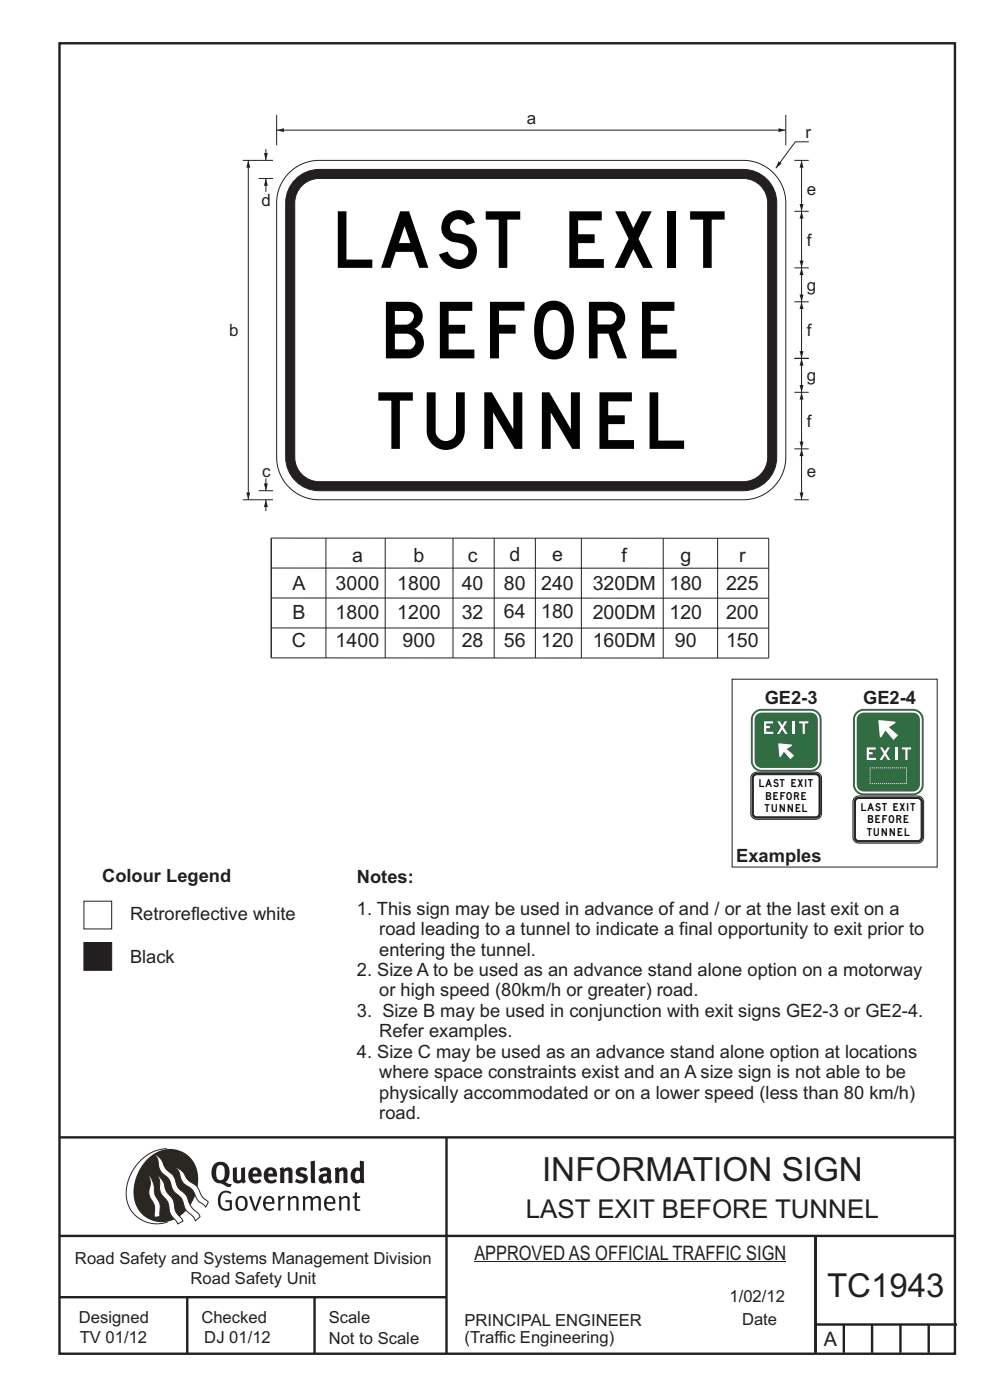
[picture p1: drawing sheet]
<svg xmlns="http://www.w3.org/2000/svg" width="210mm" height="297mm" viewBox="0 0 210 297" stroke-linecap="round" stroke-linejoin="round" font-family="sans-serif">
<path d="M155.3 144.1h43.5v39.8h-43.5z" fill="none" stroke="#231f20" stroke-width=".21"/>
<g fill="none" stroke="#231f20" stroke-width=".51">
<path d="M12.6 9.2h190v278h-190zM12.7 241.3h190M94.7 241.4v45.8M12.7 275.2h82M12.7 262.2h190.1M39.7 275.2v12M66.7 275.2v12M173 262.1v24.9M173 281h30M179 281v6M185 281v6M191 281v6"/>
<path d="M197 281v6"/>
</g>
<path d="M35.4 243.7a9.5 9.5 0 0 0-8.6 10.4 6.5 6.5 0 0 0 8.8 5.1" fill="none" stroke="#2a2723" stroke-width=".21"/>
<path d="M31.3 245.9a6.1 6.1 0 0 1 7.3-1.6 6.1 6.1 0 0 1 3.4 6.6 8.8 8.8 0 0 1-7.2 8.4 6.1 6.1 0 0 1-6.4-7.5 10.5 10.5 0 0 1 2.9-5.9z" fill-rule="evenodd" fill="#2a2723"/>
<g fill="#fff" stroke="#2a2723" stroke-width=".21">
<path d="M31.6 249.3l.3 .3 .6 1.2 .4 2.6 1 2 .1 2.7-1.2 .1-.1-2.4-.9-1.8-.2-.7 .3-2.4z" fill-rule="evenodd"/>
<path d="M37.2 247.7l.5 .1 .9 .6 1.3 1.9 1.9 1.5 1.1 2.1 1.3 1.2-.6 1-1.6-1.5-1.2-2.2-2-1.5-.5-.9-.4-1.5z" fill-rule="evenodd"/>
<path d="M32.8 244.9l.4 .1 .9 .8 1 2.1 1.7 1.5 1 2.5 1.6 1.6 1.2 2.5 1.6 1.6 .2 .5-.9 .9-.5-.9-1.6-1.5-1-2.4-1.7-1.7-.9-2.4-1.8-1.7-.3-.9-.3-1.6z" fill-rule="evenodd"/>
<path d="M33.4 249.4l.5 .3 .7 .9 .7 2.1 1.5 1.9 .5 2.5 1.5 1.8v.1l-1.1 .6-1.6-2.1-.6-2.5-1.4-1.9-.3-1v-1.6z" fill-rule="evenodd"/>
</g>
<g fill="#231f20">
<path d="M46.8 253.1l.5-.4 .7-.1 .6 .1 .5 .3-.2 .3-.9-.3-.8 .2-.3 .7-.1 1.1 .1 .6 .3 .5 .5 .3h.6l.4-.1v-1.3h-.8l-.1-.4h1.4v2l-.7 .2-.8 .1-.6-.3-.5-.4-.3-.8-.1-1 .2-.7z" fill-rule="evenodd"/>
<path d="M50.7 254.3l.7-.2 .5 .5 .1 1.2-.2 .4-.3 .2h-.5l-.4-.3-.2-1.1zM50.4 254l-.5 1.1 .3 1.2 .7 .5 1-.1 .4-.4 .2-.5v-.8l-.2-.7-.3-.4-.5-.2h-.6z" fill-rule="evenodd"/>
<path d="M52.8 253.8l.5-.1 .9 2.6 .8-2.5h.5l-1.1 3h-.5z" fill-rule="evenodd"/>
<path d="M56.6 254.2l.4-.1 .4 .1 .2 .3 .1 .5h-1.4zM56.2 254l-.4 1v.7l.3 .6 .4 .4 .5 .2 1.1-.3 .1-.1-.2-.3-.6 .3-.7-.2-.3-.2-.1-.6v-.1h1.9l-.2-1.2-.8-.5-.5 .1z" fill-rule="evenodd"/>
<path d="M58.9 253.8l.5-.1 .1 .5 .4-.4 .6-.1-.2 .5-.4 .1-.4 .3v2.2h-.5z" fill-rule="evenodd"/>
<path d="M61 253.8l.5-.1a.24 .24 0 0 0 .1 .4 .24 .24 0 0 0 .3-.2l.8-.2 .6 .5v2.6h-.4l-.1-2.3-.1-.3-.3-.1-.8 .5v2.2h-.5z" fill-rule="evenodd"/>
<path d="M64.2 253.8l.4-.1a.23 .23 0 0 0 .2 .4 .23 .23 0 0 0 .3-.2l.5-.2 .6 .2a.23 .23 0 0 0 .2 .2 .23 .23 0 0 0 .2-.1l.8-.3 .6 .4 .1 2.7h-.5v-2.3l-.1-.3-.3-.1-.8 .5v2.2h-.5v-2.3l-.1-.3-.3-.1-.8 .4v2.3h-.4z" fill-rule="evenodd"/>
<path d="M69.5 254.2l.5-.1 .4 .1 .3 .8h-1.4zM69.2 254l-.5 1 .1 .7 .2 .6 .4 .4 .4 .2 1.1-.3 .2-.1-.2-.3-.6 .3-.7-.2-.3-.4v-.5h1.9l-.2-1.2-.4-.3-.5-.2-.5 .1z" fill-rule="evenodd"/>
<path d="M71.8 253.8l.5-.1a.24 .24 0 0 0 .1 .4 .24 .24 0 0 0 .4-.2l.7-.2 .6 .5 .1 2.6h-.5v-2.3l-.1-.3-.3-.1-.9 .5v2.2h-.4z" fill-rule="evenodd"/>
<path d="M75.3 253l.5-.1-.1 .9h.8l-.2 .3h-.6v2.2l.2 .2h.5v.3l-.2 .1-.6-.1-.4-.3v-2.4h-.4v-.3h.4z" fill-rule="evenodd"/>
<path d="M46.2 247.4l.4-.2h.4l.6 .6v1.8l-.2 .5-.3 .2h-.8l-.3-.6-.1-1.5zM45.5 246.9l-.4 .7-.2 .8v1l.3 .9 .7 .6 1 .2 1.6 .7 .4-.1 .3-.5h-.6l-.8-.4 .7-1 .2-1.5a1.91 1.91 0 0 0-1.1-1.7 1.91 1.91 0 0 0-2.1 .3z" fill-rule="evenodd"/>
<path d="M49.4 247.8l.8-.2 .1 2.5 .1 .2 .3 .1 .5-.3v-2.3l.8-.2v2.6l.2 .5-.7 .3a.39 .39 0 0 0-.7 0h-.8l-.5-.4z" fill-rule="evenodd"/>
<path d="M53.8 248.4l.3-.1h.3l.2 .7h-1zM53.1 248l-.3 .5-.1 .8v.7l.4 .6 .5 .4 .6 .1 .7-.1 .6-.4-.4-.5-.4 .3h-.5l-.4-.2-.2-.3v-.3h1.9l-.1-1-.3-.6-1-.4-.5 .1z" fill-rule="evenodd"/>
<path d="M57.1 248.4l.2-.1h.4l.2 .7h-1zM56.4 248l-.3 .6-.2 .8 .2 .7 .3 .5 .5 .4 .6 .1 .6-.1 .6-.4-.3-.5-.6 .3h-.5l-.4-.6v-.2h1.9l-.1-1-.3-.6-.5-.3-.5-.1-.5 .1z" fill-rule="evenodd"/>
<path d="M59.3 247.8l.8-.2 .1 .4 1-.4 .7 .3 .1 .5v2.6h-.8v-2.3l-.3-.3-.6 .3v2.3h-.9z" fill-rule="evenodd"/>
<path d="M63 248l.9-.4 1.3 .3-.3 .6-.9-.2-.3 .2 .1 .3 1 .3 .4 .4v.8l-.4 .6-1.1 .2-1.1-.4 .3-.6 1 .3h.3l.2-.3-.1-.3-1-.3-.4-.3-.2-.6z" fill-rule="evenodd"/>
<path d="M68.6 249.7l.7-.2v.7l-.3 .3-.3-.1-.2-.3zM67.7 248.1l.3 .6 .8-.4 .5 .2a.35 .35 0 0 1 0 .5 .35 .35 0 0 1-.5 0l-1 .4-.2 .9 .2 .4 .3 .3h1.1a.49 .49 0 0 1 .8 .2l.5-.6-.3-.4v-1.7l-.2-.5-.4-.3-.6-.1z" fill-rule="evenodd"/>
<path d="M71 247.8l.8-.2 .1 .4 1-.4 .6 .3 .2 .5v2.6h-.8v-2.3l-.3-.3-.6 .3v2.3h-.9z" fill-rule="evenodd"/>
<path d="M75.6 248.5l.3-.1 .4 .2v1.5l-.3 .2-.4-.1-.2-.3v-.9zM76.3 246.2v1.3a.19 .19 0 0 1 0 .3 .19 .19 0 0 1-.3-.1l-.8 .1-.6 .5-.2 .9 .1 1 .3 .5 .6 .3h.6l.5-.2v.2h.8l-.1-4.6z" fill-rule="evenodd"/>
<path d="M65.9 246.4l.9-.2 .1 4.8h-.8l-.1-.3z" fill-rule="evenodd"/>
</g>
<path d="M100.6 267.7h66.2" fill="none" stroke="#231f20" stroke-width=".21"/>
<path d="M17.8 200h5.9v5.8h-5.9z" fill-rule="evenodd" fill="#231f20" stroke="#231f20" stroke-width=".21"/>
<path d="M17.8 191.2h5.9v5.9h-5.9z" fill-rule="evenodd" fill="#fff" stroke="#231f20" stroke-width=".21"/>
<path d="M170 95.2v10.8" fill="none" stroke="#231f20" stroke-width=".21"/>
<g fill="#231f20">
<path d="M169.6 104.5h.8l-.4 1.5z"/>
<path d="M170 95.2l.4 1.6h-.8z"/>
</g>
<path d="M168.5 44.8h3.1M168.5 56.8h3.1M168.5 64h3.1M168.5 76h3.1M168.5 83.2h3.1M168.5 95.2h3.1M170 83.2v12M168.5 106h3.1" fill="none" stroke="#231f20" stroke-width=".21"/>
<g fill="#231f20">
<path d="M169.6 93.7h.8l-.4 1.5z"/>
<path d="M170 83.2l.4 1.6h-.8z"/>
</g>
<path d="M170 64v12" fill="none" stroke="#231f20" stroke-width=".21"/>
<g fill="#231f20">
<path d="M169.6 74.5h.8l-.4 1.5z"/>
<path d="M170 64l.4 1.6h-.8z"/>
</g>
<path d="M170 44.8v12" fill="none" stroke="#231f20" stroke-width=".21"/>
<g fill="#231f20">
<path d="M169.6 55.3h.8l-.4 1.5z"/>
<path d="M170 44.8l.4 1.6h-.8z"/>
</g>
<path d="M58.7 24.4v6.4M58.7 27.6h108" fill="none" stroke="#231f20" stroke-width=".21"/>
<g fill="#231f20">
<path d="M58.7 27.6l1.5-.4v.8z"/>
<path d="M165.1 27.2l1.6 .4-1.6 .4z"/>
</g>
<path d="M171.6 30.1h-2.9l-4.1 5.6M168.5 76h3.1" fill="none" stroke="#231f20" stroke-width=".21"/>
<path d="M165.1 34.2l.7 .5-1.2 1z" fill="#231f20"/>
<path d="M170 76v7.2" fill="none" stroke="#231f20" stroke-width=".21"/>
<g fill="#231f20">
<path d="M170 76l.4 1.6h-.8z"/>
<path d="M169.6 81.7h.8l-.4 1.5z"/>
</g>
<path d="M170 56.8v7.2" fill="none" stroke="#231f20" stroke-width=".21"/>
<g fill="#231f20">
<path d="M170 56.8l.4 1.6h-.8z"/>
<path d="M169.6 62.5h.8l-.4 1.5z"/>
</g>
<path d="M166.7 24.4v6.4M168.5 34h3.1M170 34v10.8" fill="none" stroke="#231f20" stroke-width=".21"/>
<g fill="#231f20">
<path d="M169.6 43.3h.8l-.4 1.5z"/>
<path d="M170 34l.4 1.6h-.8z"/>
</g>
<path d="M61.3 36.7a9 9 0 0 1 6.4-2.7h90a9 9 0 0 1 9 9v54a9 9 0 0 1-9 9h-90a9 9 0 0 1-9-9v-54a9 9 0 0 1 2.6-6.3z" fill-rule="evenodd" fill="#fff" stroke="#231f20" stroke-width=".21"/>
<path d="M62.3 38.4a7.1 7.1 0 0 1 5.4-2.5h90a7.1 7.1 0 0 1 7.1 7.1v54a7.1 7.1 0 0 1-7.1 7.1h-90a7.1 7.1 0 0 1-7.1-7.1v-54a7 7 0 0 1 1.7-4.6z" fill-rule="evenodd" fill="#231f20" stroke="#231f20" stroke-width=".21"/>
<path d="M63.7 39.7a5.2 5.2 0 0 1 4-1.8h90a5.2 5.2 0 0 1 5.1 5.1v54a5.2 5.2 0 0 1-5.1 5.2h-90a5.2 5.2 0 0 1-5.2-5.2v-54a5.1 5.1 0 0 1 1.2-3.3z" fill-rule="evenodd" fill="#fff" stroke="#231f20" stroke-width=".21"/>
<path d="M56.4 101.5v2.6" fill="none" stroke="#231f20" stroke-width=".21"/>
<path d="M56 102.6h.8l-.4 1.5z" fill="#231f20"/>
<path d="M51.5 34h6.4M52.7 34v72M51.5 106h6.4M54.9 104.1h3" fill="none" stroke="#231f20" stroke-width=".21"/>
<g fill="#231f20">
<path d="M52.3 104.5h.8l-.4 1.5z"/>
<path d="M52.7 34l.4 1.6h-.8z"/>
</g>
<path d="M56.4 106v2.4" fill="none" stroke="#231f20" stroke-width=".21"/>
<path d="M56.4 106l.4 1.6h-.8z" fill="#231f20"/>
<path d="M54.9 37.9h3M56.4 37.9v2.8" fill="none" stroke="#231f20" stroke-width=".21"/>
<path d="M56.4 37.9l.4 1.5h-.8z" fill="#231f20"/>
<path d="M56.4 31.6v2.4" fill="none" stroke="#231f20" stroke-width=".21"/>
<path d="M56 32.5h.8l-.4 1.5z" fill="#231f20"/>
<path d="M159.5 164.3l.6-.4 .4-.1h12.5a1.25 1.25 0 0 1 1.3 1.3v7.5a1.25 1.25 0 0 1-1.3 1.2h-12.5a1.25 1.25 0 0 1-1.2-1.2v-7.5z" fill-rule="evenodd" fill="#fff" stroke="#231f20" stroke-width=".21"/>
<path d="M159.8 164.4l.7-.3h12.5a.99 .99 0 0 1 1 1v7.5a.99 .99 0 0 1-1 .9h-12.5a.99 .99 0 0 1-1-.9v-7.5z" fill-rule="evenodd" fill="#231f20" stroke="#231f20" stroke-width=".21"/>
<path d="M160 164.6l.5-.2h12.5a.72 .72 0 0 1 .7 .7v7.5a.72 .72 0 0 1-.7 .7h-12.5a.72 .72 0 0 1-.7-.7v-7.5z" fill-rule="evenodd" fill="#fff" stroke="#231f20" stroke-width=".21"/>
<path d="M159.9 151.1a2.27 2.27 0 0 1 1.7-.7h10.4a2.3 2.3 0 0 1 2.3 2.3v8.7a2.29 2.29 0 0 1-2.3 2.3h-10.4a2.3 2.3 0 0 1-2.3-2.3v-8.7a2.27 2.27 0 0 1 .6-1.6z" fill-rule="evenodd" fill="#316d43"/>
<path d="M160.2 151.3l.6-.4 .8-.1h10.5l.6 .1 .5 .4 .5 .6 .2 .8v8.8l-.2 .6-.3 .6-.6 .4-.8 .2h-10.5l-.6-.1-.6-.3-.4-.7-.2-.8v-8.8l.1-.7z" fill-rule="evenodd" fill="#fff"/>
<path d="M160.5 151.6l.5-.3 .6-.1h10.4l.9 .3 .4 .5 .2 .7v8.7l-.4 1-.5 .4-.6 .1h-10.4l-1-.3-.4-.5-.1-.7v-8.7l.1-.6z" fill-rule="evenodd" fill="#316d43"/>
<path d="M165.1 157.7l2.9 .3-.1 .2-1 .7 1.6 1.4-.8 .8-1.4-1.6-.7 1.1h-.2z" fill-rule="evenodd" fill="#fff"/>
<g fill="#fff">
<path d="M162.1 153h1.9v.5h-1.5v.5h.8v.5h-.8v.7h1.5v.5h-1.9z"/>
<path d="M164.9 153h.5l.5 .9 .5-.9h.6l-.8 1.3 .9 1.4h-.6l-.6-1-.6 1h-.5l.9-1.4z"/>
<path d="M168.1 153h.5v2.7h-.5z"/>
<path d="M169.5 153h2v.5h-.8v2.2h-.4v-2.2h-.8z"/>
</g>
<path d="M181.6 151.1a2.29 2.29 0 0 1 1.6-.7h10.4a2.3 2.3 0 0 1 2.3 2.3v13.7a2.3 2.3 0 0 1-2.3 2.3h-10.4a2.3 2.3 0 0 1-2.3-2.3v-13.7a2.29 2.29 0 0 1 .7-1.6z" fill-rule="evenodd" fill="#316d43"/>
<path d="M181.9 151.3l.6-.3 .6-.2h10.5l.9 .2 .6 .5 .4 1.1v13.8l-.2 .9-.5 .6-1.1 .4h-10.5l-.8-.2-.7-.5-.4-1.1v-13.8l.2-.7z" fill-rule="evenodd" fill="#fff"/>
<path d="M182.2 151.6l1-.4h10.4l.7 .1 .5 .5 .3 .9v13.7l-.1 .7-.5 .5-.9 .3h-10.4l-.6-.1-.6-.5-.3-.9v-13.7l.2-.6z" fill-rule="evenodd" fill="#316d43"/>
<g fill="#fff">
<path d="M183.9 158.6h1.9v.4h-1.5v.6h.8v.4h-.8v.8h1.5v.4h-1.9z"/>
<path d="M186.7 158.6h.5l.5 .8 .5-.8h.6l-.8 1.2 .9 1.4h-.6l-.6-.9-.6 .9h-.5l.8-1.4z"/>
<path d="M189.9 158.6h.4v2.6h-.4z"/>
<path d="M191.3 158.6h2v.4h-.8v2.2h-.5v-2.2h-.7z"/>
</g>
<path d="M186.4 152.8l3.5 .3v.3l-1.3 .9 1.9 1.7-1 1-1.7-2-.8 1.3h-.3z" fill-rule="evenodd" fill="#fff"/>
<g fill="none" stroke="#fff" stroke-width=".21">
<path d="M184.6 166.2h.1M184.6 163.2v.2M184.6 163.6v.2M184.6 164.1v.2M184.6 164.5v.2M184.6 164.9v.2M184.6 165.3v.2M184.6 165.7v.3M184.8 162.9l-.2 .1M184.9 166.2h.2M185 162.9h.2M185.4 166.2h.2"/>
<path d="M185.4 162.9h.2M185.8 166.2h.2M185.8 162.9h.3M186.2 166.2h.2M186.3 162.9h.2M186.6 166.2h.2M186.7 162.9h.2M187.1 166.2h.2M187.1 162.9h.2M187.5 166.2h.2M187.5 162.9h.2M187.9 166.2h.2"/>
<path d="M188 162.9h.2M188.3 166.2h.2M188.4 162.9h.2M188.7 166.2h.3M188.8 162.9h.2M189.2 166.2h.2M189.2 162.9h.2M189.6 166.2h.2M189.7 162.9h.2M190 166.2h.2M190.1 162.9h.2M190.4 166.2h.3"/>
<path d="M190.5 162.9h.2M190.9 166.2h.2M190.9 162.9h.2M191.3 166.2h.2M191.3 162.9h.3M191.7 166.2h.2M191.8 162.9h.2M192.2 162.9l.1 .1M192.3 166.2h-.2M192.3 163.2v.2M192.3 163.6v.3M192.3 164.1v.2"/>
<path d="M192.3 164.5v.2M192.3 164.9v.2M192.3 165.3v.2M192.3 165.8v.2"/>
</g>
<path d="M69.1 114.1v25.5M81.7 114.1v25.5M96.1 114.1v25.5M104.8 114.1v25.5M113.6 114.1v25.5M123.3 114.1v25.5M140.7 114.1v25.5M152.2 114.1v25.5M57.5 133.2l105.6 .1M57.5 120.5h105.6M57.6 126.9h105.5M163.1 139.6v-25.4l-105.6-.1v25.5h105.6" fill="none" stroke="#231f20" stroke-width=".21"/>
<path d="M181.4 169.1l.8-.2h12.5a1.25 1.25 0 0 1 1.2 1.2v7.5a1.25 1.25 0 0 1-1.2 1.3h-12.5a1.25 1.25 0 0 1-1.3-1.3v-7.5l.1-.4z" fill-rule="evenodd" fill="#fff" stroke="#231f20" stroke-width=".21"/>
<path d="M181.5 169.4l.7-.3h12.5a.99 .99 0 0 1 1 1v7.5a.99 .99 0 0 1-1 1h-12.5a.99 .99 0 0 1-1-1v-7.5z" fill-rule="evenodd" fill="#231f20" stroke="#231f20" stroke-width=".21"/>
<path d="M181.7 169.6l.5-.2h12.5a.72 .72 0 0 1 .7 .7v7.5a.72 .72 0 0 1-.7 .7h-12.5a.72 .72 0 0 1-.7-.7v-7.5z" fill-rule="evenodd" fill="#fff" stroke="#231f20" stroke-width=".21"/>
<g font-size="12" fill="#010202">
<text x="71.7" y="56.8">LAST EXIT</text>
<text x="81.9" y="76">BEFORE</text>
<text x="80.3" y="95.2">TUNNEL</text>
</g>
<text font-size="7.1" fill="#231f20" x="115" y="250.6">INFORMATION SIGN</text>
<text font-size="7" fill="#231f20" x="175.4" y="275.2">TC1943</text>
<text font-size="5.5" fill="#231f20" x="111.5" y="258.3">LAST EXIT BEFORE TUNNEL</text>
<g font-size="4.2" fill="#231f20">
<text x="74.7" y="119.1">a</text>
<text x="87.7" y="119.1">b</text>
<text x="99.2" y="119.1">c</text>
<text x="108.1" y="119.1">d</text>
<text x="117.1" y="119">e</text>
<text x="131.9" y="119.1">f</text>
<text x="144.3" y="119.1">g</text>
<text x="156.8" y="119.2">r</text>
<text x="62" y="125.2">A</text>
<text x="71.2" y="125.2">3000</text>
<text x="84.3" y="125.2">1800</text>
<text x="97.9" y="125.2">40</text>
<text x="106.9" y="125.1">80</text>
<text x="114.8" y="125.1">240</text>
<text x="125.7" y="125.2">320DM</text>
<text x="142" y="125.2">180</text>
<text x="154" y="125.2">225</text>
<text x="62" y="131.2">B</text>
<text x="71.2" y="131.2">1800</text>
<text x="84.3" y="131.2">1200</text>
<text x="97.9" y="131.2">32</text>
<text x="106.9" y="131.2">64</text>
<text x="114.8" y="131.1">180</text>
<text x="125.7" y="131.2">200DM</text>
<text x="142" y="131.2">120</text>
<text x="154" y="131.3">200</text>
<text x="61.9" y="137.3">C</text>
<text x="71.2" y="137.3">1400</text>
<text x="85.4" y="137.3">900</text>
<text x="97.9" y="137.3">28</text>
<text x="106.9" y="137.2">56</text>
<text x="114.8" y="137.2">120</text>
<text x="125.7" y="137.3">160DM</text>
<text x="143.2" y="137.3">90</text>
<text x="154" y="137.3">150</text>
<text x="100.6" y="267.2">APPROVED AS OFFICIAL TRAFFIC SIGN</text>
<text x="174.7" y="285.6">A</text>
</g>
<g font-size="3.9" fill="#231f20">
<text x="162.2" y="149.4">GE2-3</text>
<text x="183.1" y="149.4">GE2-4</text>
<text x="156.2" y="183">Examples</text>
<text x="21.7" y="187.1">Colour Legend</text>
<text x="75.7" y="187.4">Notes:</text>
<text x="27.6" y="195.1">Retroreflective white</text>
<text x="75.7" y="194.1">1. This sign may be used in advance of and / or at the last exit on a</text>
<text x="80.4" y="198.4">road leading to a tunnel to indicate a final opportunity to exit prior to</text>
<text x="80.4" y="202.7">entering the tunnel.</text>
<text x="27.6" y="204.3">Black</text>
<text x="75.7" y="207.1">2. Size A to be used as an advance stand alone option on a motorway</text>
<text x="75.7" y="215.7">3. Size B may be used in conjunction with exit signs GE2-3 or GE2-4.</text>
<text x="80.4" y="211.4">or high speed (80km/h or greater) road.</text>
<text x="80.4" y="220.1">Refer examples.</text>
<text x="75.7" y="224.4">4. Size C may be used as an advance stand alone option at locations</text>
<text x="80.4" y="233.1">physically accommodated or on a lower speed (less than 80 km/h)</text>
<text x="80.4" y="228.7">where space constraints exist and an A size sign is not able to be</text>
<text x="80.4" y="237.4">road.</text>
</g>
<g font-size="3.6" fill="#231f20">
<text x="111.8" y="26.3">a</text>
<text x="170.9" y="29.3">r</text>
<text x="171.2" y="41.3">e</text>
<text x="55.5" y="43.8">d</text>
<text x="171.2" y="52.1">f</text>
<text x="171.2" y="61.7">g</text>
<text x="48.6" y="71.3">b</text>
<text x="171.2" y="71.3">f</text>
<text x="171.2" y="80.9">g</text>
<text x="171.2" y="90.5">f</text>
<text x="55.6" y="101.1">c</text>
<text x="171.2" y="101.3">e</text>
</g>
<g font-size="3.5" fill="#231f20">
<text x="15.9" y="268.1">Road Safety and Systems Management Division</text>
<text x="40.4" y="272.5">Road Safety Unit</text>
<text x="16.7" y="280.6">Designed</text>
<text x="42.7" y="280.6">Checked</text>
<text x="69.7" y="280.6">Scale</text>
<text x="98.5" y="281.3">PRINCIPAL ENGINEER</text>
<text x="154.7" y="276.2">1/02/12</text>
<text x="157.4" y="281.2">Date</text>
<text x="16.9" y="284.8">TV 01/12</text>
<text x="43.3" y="284.9">DJ 01/12</text>
<text x="69.7" y="285.2">Not to Scale</text>
<text x="98.5" y="284.8">(Traffic Engineering)</text>
</g>
<g font-size="1.7" fill="#010202">
<text x="161.1" y="167">LAST EXIT</text>
<text x="162.3" y="172.3">TUNNEL</text>
<text x="162.5" y="169.6">BEFORE</text>
<text x="182.7" y="172">LAST EXIT</text>
<text x="183.9" y="177.4">TUNNEL</text>
<text x="184.2" y="174.7">BEFORE</text>
</g>
</svg>
